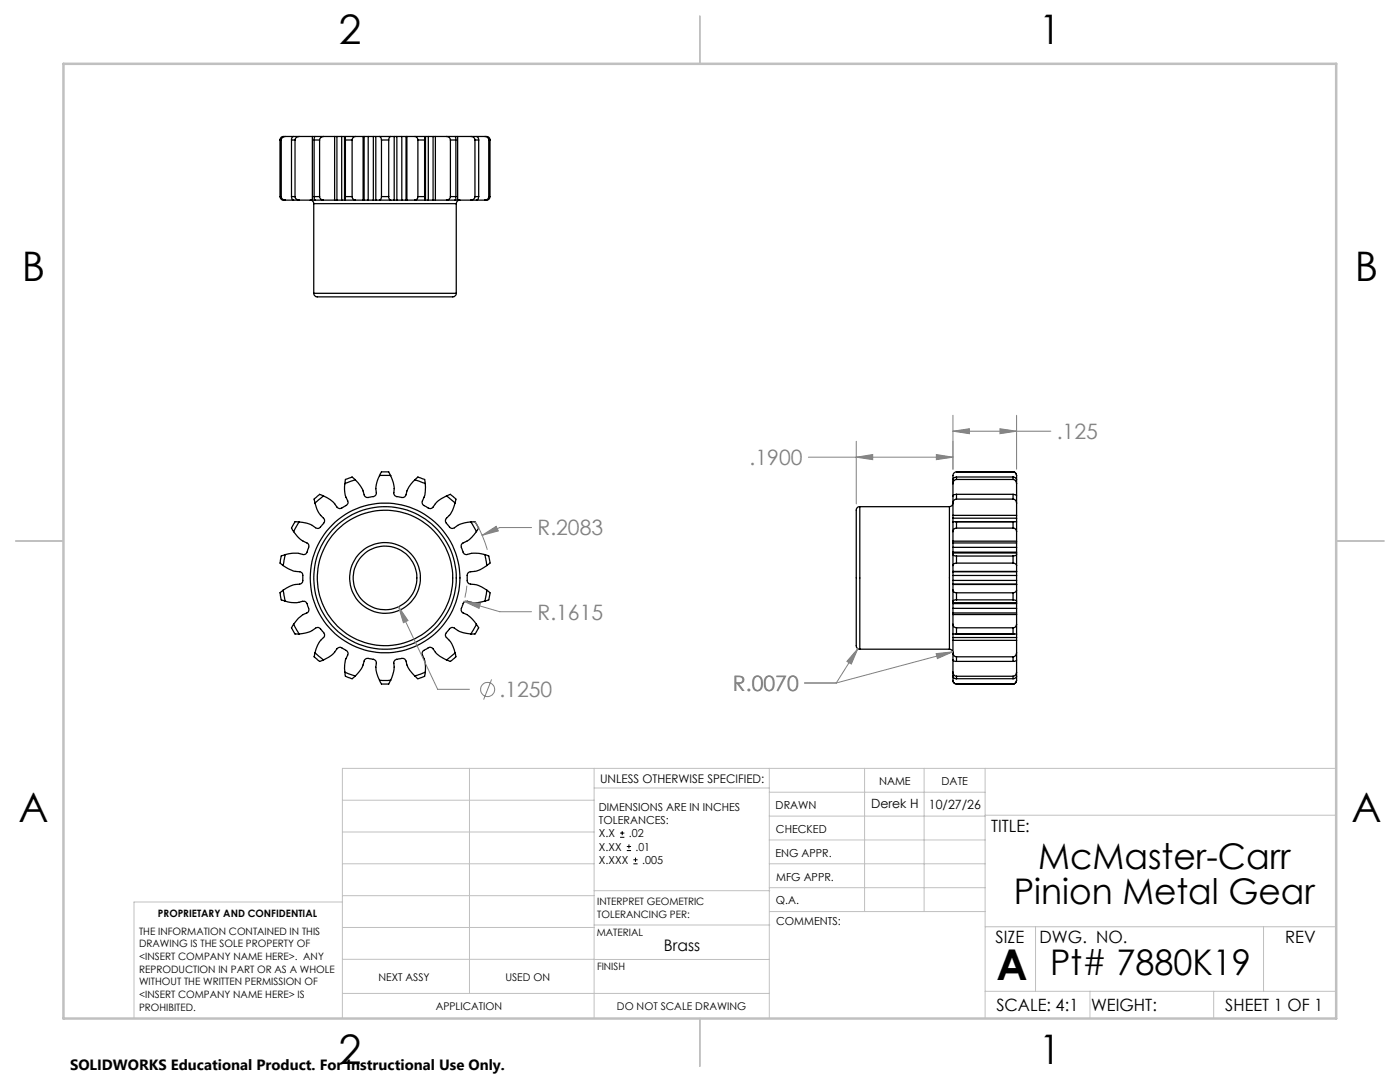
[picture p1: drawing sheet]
<svg xmlns="http://www.w3.org/2000/svg" width="279mm" height="216mm" viewBox="0 0 279 216" stroke-linecap="round" stroke-linejoin="round" font-family="sans-serif">
<g fill="none" stroke="#000" stroke-width=".25">
<path d="M55.9 27.9h.2M55.9 39.2a.84 .84 0 0 0 1 .7M55.9 39.2h.2M55.9 27.9v11.3M56.1 39.2l.3 .6 .5 .1M56.1 27.9v11.3M56.9 27.2a.79 .79 0 0 0-.8 .7M56.9 39.9h1.7M56.9 27.2h1.7M56.9 27.2h-.2a.72 .72 0 0 0-.8 .7M58.2 27.9h.7M58.2 39.2l.2 .7h.2"/>
<path d="M58.2 39.2h.7M58.2 27.9v11.3M58.6 27.2l-.3 .2-.1 .5M58.6 27.2h1.1M58.6 39.9h1.1M58.9 39.2l.1 .4 .7 .3M58.9 27.9v11.3M59.7 27.2a.79 .79 0 0 0-.8 .7M59.7 39.9h2.6M59.7 27.2h2.6M61.9 39.9a.72 .72 0 0 1 .7 .7M62.3 39.9h.6"/>
<path d="M62.3 27.2h.6M62.3 27.2v12.7M62.7 27.9h1.1M62.7 39.2h1.1M62.7 39.2l.2 .7M62.7 27.9v11.3M62.9 27.2l-.2 .7M62.9 27.2h1.7M62.9 39.9h1.7M63.8 39.2l.3 .6 .5 .1M63.8 27.9v11.3M64.6 27.2a.79 .79 0 0 0-.8 .7"/>
<path d="M64.6 39.9h2.2M64.6 27.2h2.2M66.8 39.9h.4M66.8 27.2h.4M66.8 27.2v12.7M67.2 39.9h1M67.2 27.2h1M67.2 27.2v12.7M68.2 39.9h.5M68.2 27.2h.5M68.2 27.2v12.7M68.8 27.2v12.7"/>
<path d="M68.9 27.9h1.4M68.9 39.2h1.4M68.9 39.2l-.1 .7h2.1M68.9 27.9v11.3M70.3 39.2l.1 .4 .5 .3M70.3 27.9v11.3M70.9 27.2a.73 .73 0 0 0-.6 .7M70.9 39.9h1.6M70.9 27.2h1.6M70.9 27.2h-2.1l.1 .7M72.5 27.2v12.7M72.5 39.9h.2"/>
<path d="M72.5 27.2h.2M72.7 39.9h.8M72.7 27.2h.8M72.7 27.2v12.7M73.5 39.9h1M73.5 27.2h1M73.5 27.2v12.7M74.5 27.2h.5v12.7h-.5M74.5 27.2v12.7M75 27.2h.7M75 39.9h.7M75.7 27.2l.4 .4v.3"/>
<path d="M75.7 27.2h2.3M75.7 39.9h2.3M76.1 27.9h1.5M76.1 39.2l-.1 .5-.3 .2M76.1 39.2h1.5M76.1 27.9v11.3M77.6 39.2l.1 .6 .3 .1M77.6 27.9v11.3M78 27.2l-.3 .3-.1 .4M78 27.2h.7M78 39.9h.7M78.7 39.9h.5"/>
<path d="M78.7 27.2h.5M78.7 27.2v12.7M79.2 39.9h1M79.2 27.2h1M79.2 27.2v12.7M80.2 39.9h.8M80.2 27.2h.8M80.2 27.2v12.7M81 39.9h.2M81 27.2h.2M81 27.2v12.7M81.2 39.9h1.6"/>
<path d="M81.2 27.2h1.6M81.2 27.2v12.7M82.8 27.2l.3 .2 .3 .5M82.8 27.2h2.1l-.2 .7M83.4 39.2v.1a.66 .66 0 0 1-.6 .6M83.4 39.2h1.3M83.4 27.9h1.3M83.4 27.9v11.3M84.7 39.2l.2 .7h-2.1M84.7 27.9v11.3M84.9 27.2v12.7M85 39.9h.5"/>
<path d="M85 27.2h.5M85.5 39.9h.9M85.5 27.2h.9M85.5 27.2v12.7M86.4 39.9h.5M86.4 27.2h.5M86.4 27.2v12.7M86.9 39.9h2.2M86.9 27.2h2.2M86.9 27.2v12.7M89.1 27.2a.71 .71 0 0 1 .8 .7M89.1 39.9h1.7"/>
<path d="M89.1 27.2h1.7M89.9 39.2v.1a.8 .8 0 0 1-.8 .6M89.9 39.2h1.1M89.9 27.9h1.1M89.9 27.9v11.3M90.8 27.2l.2 .7M90.8 39.9h.5M90.8 27.2h.5M91 39.2l-.2 .7M91 27.9v11.3M91.3 39.9h2.7M91.3 27.2h2.7"/>
<path d="M91.3 27.2v12.7M91.8 39.9a.72 .72 0 0 0-.7 .7M94 27.2a.72 .72 0 0 1 .8 .7M94 27.2h.4a.79 .79 0 0 1 1.1 .7M94.8 39.2v.1a.8 .8 0 0 1-.8 .6M94.8 39.2h.7M94.8 27.9h.7M94.8 27.9v11.3M95.1 39.9h1.7M95.1 27.2h1.7M95.5 39.2a.79 .79 0 0 1-1.1 .7h-.4M95.5 27.9v11.3"/>
<path d="M96.8 27.2a.71 .71 0 0 1 .7 .7M96.8 27.2h.2a.72 .72 0 0 1 .8 .7M97.5 39.2v.1a.73 .73 0 0 1-.7 .6M97.5 39.2h.3M97.5 27.9h.3M97.5 27.9v11.3M97.8 39.2a.86 .86 0 0 1-1 .7M97.8 27.9v11.3M62.6 58.5a.83 .83 0 0 0 1.2 .7h26.2a.78 .78 0 0 0 1.1-.7M62.6 40.6h28.5M62.6 58.5h28.5M62.6 40.6v17.9"/>
<path d="M91.1 40.6v17.9M64.6 99a.78 .78 0 0 0-1.3 .1l-.6 .5 .2 .8M64.6 99l-1.7 1.4M68.8 96.5a5.3 5.3 0 0 0 .7 3.7 2.21 2.21 0 0 1-1.7 1.3l-.3-.1a6 6 0 0 0-2.9-2.4M70.9 95.7l-.4-.3a.88 .88 0 0 0-1.1 .1l-.5 .2-.1 .8M70.9 95.7l-2.1 .8M75.7 94.9h2.3M75.7 94.9l.2-.3a.85 .85 0 0 1 1.1-.4h.6l.4 .7M75.7 94.9a5.7 5.7 0 0 0-.6 3.7 1.42 1.42 0 0 1-1.5 .6 .71 .71 0 0 1-.9-.5l-.5-1.2-1.3-1.8M78 94.9a5.5 5.5 0 0 1 .6 3.7 1.51 1.51 0 0 0 1.4 .6 .75 .75 0 0 0 1-.5 5.2 5.2 0 0 1 1.8-3M82.8 95.7l.6-.5 1.2 .4 .2 .1 .1 .8M82.8 95.7l2.1 .8"/>
<path d="M84.9 96.5a5.9 5.9 0 0 1-.7 3.7 1.88 1.88 0 0 0 1.4 1.2h.7a5.6 5.6 0 0 1 2.8-2.4M89.1 99l.8-.4 .4 .4a.88 .88 0 0 1 .6 1.1l-.1 .3M89.1 99l1.7 1.4M190.2 99v1.4M190.2 96.5v2.4M190.9 99.6h-.2a.71 .71 0 0 0-.5 .8M190.9 98.6v1M190.9 98.6l-.5 .1-.2 .3M190.9 95.7h-.2a.8 .8 0 0 0-.5 .8M190.9 95.2v.5M190.9 95.2a.94 .94 0 0 0-.7 1.2v.1M190.9 94.2l-.4 .1-.3 .4v1"/>
<path d="M190.9 94.2h.1M190.9 94.2h11.3M190.9 99.6h11.3M190.9 98.6h11.3M190.9 95.7h11.3M190.9 95.2h11.3M202.2 94.2a.72 .72 0 0 1 .7 .7M202.2 99.6a.8 .8 0 0 1 .7 .8M202.2 98.6v1M202.2 98.6l.5 .1 .2 .3M202.2 95.7a.8 .8 0 0 1 .7 .8M202.2 95.2v.5"/>
<path d="M202.2 95.2a1.02 1.02 0 0 1 .7 1.3M202.2 94.2a.72 .72 0 0 1 .7 .7v.8M202.2 94.2h.1M202.9 99v1.4M202.9 96.5v2.4M56.5 117.8l-.4 .3a1.04 1.04 0 0 0 0 1.2v.4l.8 .2M56.5 117.8l.4 2.1M56.5 112.9a5.5 5.5 0 0 0 3.5 1.3 1.6 1.6 0 0 1 .4 1.5 .69 .69 0 0 1-.6 .9l-1.3 .1-2 1.1M56.9 110.7l-.4 2.2M56.9 110.7l-.5 .1a.99 .99 0 0 0-.4 1.2l-.1 .4 .6 .5M56.9 119.9a5.9 5.9 0 0 0 3.8 .1 1.93 1.93 0 0 1 .9 1.5v.6a6.5 6.5 0 0 0-3 2.5M58.6 106.1a5.7 5.7 0 0 0 2.9 2.4 1.63 1.63 0 0 1-.2 1.6 .71 .71 0 0 1-.9 .5l-1-.2h-1l-1.5 .3"/>
<path d="M59.7 104.1l-1.1 2M59.7 104.1h-.5a.91 .91 0 0 0-.8 .8l-.2 .5 .4 .7M62.9 100.4a5.9 5.9 0 0 0 1.8 3.2 2.18 2.18 0 0 1-1.1 1.8h-.2a7.3 7.3 0 0 0-3.7-1.3M90.8 100.4a5.8 5.8 0 0 1-1.8 3.2 1.88 1.88 0 0 0 .8 1.7l.5 .1a7.3 7.3 0 0 1 3.7-1.3M94 104.1l1.1 2M94 104.1h.8l.2 .3 .5 1-.4 .7M95.1 106.1a5.8 5.8 0 0 1-2.9 2.4 2.03 2.03 0 0 0 .3 1.8l.5 .4a6 6 0 0 1 3.8 0M96.8 110.7a1.1 1.1 0 0 1 1 1.3v.4l-.6 .5M96.8 110.7l.4 2.2M96.8 119.9a5.6 5.6 0 0 1-3.8 .1 1.5 1.5 0 0 0-.9 1.3 .75 .75 0 0 0 .3 1 5.3 5.3 0 0 1 2.7 2.3M97.2 117.8l-.4 2.1M97.2 117.8a1.03 1.03 0 0 1 .4 1.5l-.1 .4-.7 .2"/>
<path d="M97.2 112.9a5.6 5.6 0 0 1-3.6 1.3 2.06 2.06 0 0 0-.4 1.8l.3 .4a7.9 7.9 0 0 1 3.7 1.4M171.6 101.1a.87 .87 0 0 0-.7 1.2v26.4a.72 .72 0 0 0 .7 .8M171.6 101.1v28.4M171.6 101.1h17.9M189.5 101.1v28.4M190.2 100.4a.72 .72 0 0 1-.7 .7M190.2 112.9v1.1M190.2 117.8a.62 .62 0 0 0 .7 .5M190.2 116.6v1.2M190.2 117.8v2.1M190.2 110.7v2.2M190.2 110.7l.2 .2h.5"/>
<path d="M190.2 119.9v.4h12.7v-.4M190.2 110.4v.3M190.2 106.1v1.9M190.2 104.1h.7v1.3M190.2 104.1v2M190.2 114.1v.7M190.2 115.8v.8M190.2 110.2v.1M190.2 114.8v1M190.2 108.3v.9M190.2 109.2v1M190.2 100.4v2.4"/>
<path d="M190.2 103.4v.7M190.2 110.3h12.7M190.2 114h12.7M190.2 116.6h12.7M190.2 108h12.7M190.2 102.8v.6M190.2 108v.3M190.2 114v.1M190.2 116.6h.1M190.2 114.1h12.7M190.2 114.8h12.7M190.2 115.8h12.7"/>
<path d="M190.2 110.2h12.7M190.2 108.3h12.7M190.2 109.2h12.7M190.2 102.8h12.7M190.2 103.4h12.7M190.7 104.1h11.7M190.9 112.4l-.6 .1-.1 .4M190.9 118.3v1.4M190.9 119.7l-.7 .2M190.9 110.9v1.5M190.9 105.4h-.2a.62 .62 0 0 0-.5 .7M190.9 112.4h11.3"/>
<path d="M190.9 118.3h11.3M190.9 119.7h11.3M190.9 110.9h11.3M190.9 105.4h11.3M202.2 112.4l.4 .1 .3 .4M202.2 110.9v1.5M202.2 118.3v1.4M202.2 119.7l.7 .2M202.2 105.4a.72 .72 0 0 1 .7 .7M202.9 112.9v1.1M202.9 110.7v2.2M202.9 110.7l-.7 .2"/>
<path d="M202.9 116.6v1.2M202.9 117.8l-.3 .4-.4 .1M202.9 117.8v2.1M202.9 110.4v.3M202.9 106.1v1.9M202.9 104.1h-.7v1.3M202.9 104.1v2M202.9 114.1v.7M202.9 115.8v.8M202.9 110.2v.1M202.9 114.8v1M202.9 108.3v.9"/>
<path d="M202.9 109.2v1M202.9 100.4v2.4M202.9 103.4v.7M202.9 102.8v.6M202.9 108v.3M202.9 114v.1M202.9 116.6h.1M58.6 124.6l-.3 .4a.84 .84 0 0 0 .3 1l.3 .5h.8M58.6 124.6l1.1 1.9M59.7 126.5a5.7 5.7 0 0 0 3.5-1.3 1.72 1.72 0 0 1 1.4 1.1 .68 .68 0 0 1 0 .9l-.9 1-.8 2M62.9 130.2l1.7 1.5M62.9 130.2l-.2 .9 .4 .3a.94 .94 0 0 0 1.5 .3"/>
<path d="M64.6 131.7a6 6 0 0 0 2.9-2.4 1.43 1.43 0 0 1 1.5 .4 .77 .77 0 0 1 .4 1l-.5 1-.1 1.7v.7M68.8 134.1l2.1 .8M68.8 134.1l.1 .6a1.13 1.13 0 0 0 1.1 .6l.3 .1 .6-.5M70.9 134.9a5.6 5.6 0 0 0 1.9-3.2 1.46 1.46 0 0 1 1.6-.1 .72 .72 0 0 1 .7 .7l-.1 1.4 .7 2M75.7 135.7h2.3M75.7 135.7a.76 .76 0 0 0 1.1 .8h.8l.4-.8M82.8 134.9a6 6 0 0 1-1.9-3.2 1.46 1.46 0 0 0-1.6-.1 .68 .68 0 0 0-.7 .7v1.7l-.6 1.7M84.9 134.1l-2.1 .8M84.9 134.1a1.05 1.05 0 0 1-1.2 1.2l-.3 .1-.6-.5M89.1 131.7a5.6 5.6 0 0 1-2.8-2.4 1.47 1.47 0 0 0-1.6 .4 .72 .72 0 0 0-.4 1l.5 1.6 .1 1.8M90.8 130.2a1.07 1.07 0 0 1-.6 1.6l-.3 .2-.8-.3M90.8 130.2l-1.7 1.5"/>
<path d="M94 126.5a5.8 5.8 0 0 1-3.5-1.3 1.8 1.8 0 0 0-1.5 1.2v.6a5.6 5.6 0 0 1 1.8 3.2M95.1 124.6l-1.1 1.9M95.1 124.6l.4 .7-.3 .4a.84 .84 0 0 1-.9 .8h-.3M171.6 129.5h17.9M189.5 129.5a.72 .72 0 0 1 .7 .7M190.2 135.8a.72 .72 0 0 0 .7 .7M190.2 124.6a.67 .67 0 0 0 .7 .7M190.2 122.6v2M190.2 124.6v1.9M190.2 120.3v.1M190.2 121.4v.9M190.2 120.4v1"/>
<path d="M190.2 130.2a.73 .73 0 0 0 .7 .9M190.2 127.8v2.4M190.2 130.2v1a.57 .57 0 0 0 0 .6 .57 .57 0 0 0 .7 .2M190.2 126.5v.7M190.2 134.1a.73 .73 0 0 0 .7 .8M190.2 131.7v2.4M190.2 134.1v.4a.71 .71 0 0 0 .7 .9M190.2 134.9v.3a1.01 1.01 0 0 0 .4 1.2l.3 .1M190.2 122.6h12.7M190.2 122.3v.3M190.2 127.2v.6M190.2 120.4h12.7"/>
<path d="M190.2 122.3h12.7M190.2 121.4h12.7M190.2 127.8h12.7M190.2 127.2h12.7M190.6 126.5h11.8M190.9 125.3v1.2h-.7M190.9 131.1v.9M190.9 134.9v.5M190.9 136.5h.1M190.9 136.5h11.3M190.9 125.3h11.3M190.9 131.1h11.3"/>
<path d="M190.9 132h11.3M190.9 134.9h11.3M190.9 135.4h11.3M202.2 125.3v1.2h.7M202.2 131.1v.9M202.2 134.9v.5M202.2 136.5h.1M202.9 135.8a.72 .72 0 0 1-.7 .7M202.9 124.6l-.3 .6-.4 .1M202.9 122.6v2M202.9 124.6v1.9M202.9 120.3v.1"/>
<path d="M202.9 121.4v.9M202.9 120.4v1M202.9 130.2l-.2 .6-.5 .3M202.9 127.8v2.4M202.9 130.2v1a.57 .57 0 0 1-.1 .6 .57 .57 0 0 1-.6 .2M202.9 126.5v.7M202.9 134.1l-.2 .6-.5 .2M202.9 131.7v2.4M202.9 134.1v.3a.76 .76 0 0 1-.7 1M202.9 134.9v.3a1.11 1.11 0 0 1-.5 1.3h-.2M202.9 122.3v.3M202.9 127.2v.6"/>
<circle cx="76.8" cy="115.3" r="7.1"/>
<circle cx="76.8" cy="115.3" r="13.5"/>
<circle cx="76.8" cy="115.3" r="6.4"/>
<circle cx="76.8" cy="115.3" r="14.2"/>
<circle cx="76.9" cy="115.3" r="14.9"/>
</g>
<g fill="none" stroke="#808080" stroke-width=".2">
<path d="M79.6 121.1l1.8 2.7-.9 .4zM79.6 121.1l7.7 16.4h6.4M98.1 135.6l-1.6 4"/>
<circle cx="97.3" cy="137.6" r="1.42"/>
</g>
<g fill="none" stroke="#c0c0c0" stroke-width=".2">
<path d="M68.3 159.7h50.3M93.7 153.3v44.9M118.6 153.3v49.9M118.6 157.2h34.9M153.5 153.3v49.9M153.5 158.1h43.1M172.5 153.3v28.6M184.4 153.3v28.6M196.6 153.3v49.9M266.7 153.3h-198.4v49.9M68.3 178.7h50.3M68.3 172.4h50.3"/>
<path d="M68.3 166h50.3M68.3 180h-41.6v23.2M118.6 177.7h35M153.5 167.6h43.1M153.5 162.8h43.1M153.5 172.4h43.1M153.5 177.1h43.1M196.6 162.7h70.1M68.3 198.2h85.2M68.3 191.4l85.2 .1M68.3 185.1h50.3M118.6 184.6h35"/>
<path d="M153.6 181.9h43M196.6 197.8h70.1M196.6 184.9h70.1M206.7 184.9v12.9M217.5 197.8v5.4M242.2 197.8v5.4M252.2 184.9v12.9"/>
</g>
<path d="M139.7 3.2v9.5M3.1 107.9h9.6M266.7 107.9h9.5M139.7 203.2v9.6" fill="none" stroke="#c0c0c0" stroke-width=".25"/>
<path d="M12.7 12.7h254v190.5h-254z" fill="none" stroke="#c0c0c0" stroke-width=".5"/>
<path d="M79.6 121.1l1.8 2.7-.9 .4z" fill="#808080"/>
<path d="M94.8 104a22.5 22.5 0 0 1 2.5 5.7M96.2 106.8l2.8-1.8 .4 .9zM106.1 105.3h-6.4l-3.5 1.5" fill="none" stroke="#808080" stroke-width=".2"/>
<path d="M96.2 106.8l2.8-1.8 .4 .9z" fill="#808080"/>
<path d="M92.6 120l3.3 .4-.3 1zM92.6 120l7.1 2.1h6.4M93.2 116.9l-.4 2.3" fill="none" stroke="#808080" stroke-width=".2"/>
<path d="M92.6 120l3.3 .4-.3 1z" fill="#808080"/>
<path d="M190.2 86l3.3-.5v1zM190.2 82.9v10.7M190.2 86h19.5M202.9 82.9v10.7" fill="none" stroke="#808080" stroke-width=".2"/>
<path d="M190.2 86l3.3-.5v1z" fill="#808080"/>
<path d="M199.6 85.5l3.3 .5-3.3 .5z" fill="none" stroke="#808080" stroke-width=".2"/>
<path d="M199.6 85.5l3.3 .5-3.3 .5z" fill="#808080"/>
<path d="M171.2 129.4l-1.3 3.1-.9-.5zM171.2 129.4l-4.3 6.9h-6.4" fill="none" stroke="#808080" stroke-width=".2"/>
<path d="M171.2 129.4l-1.3 3.1-.9-.5z" fill="#808080"/>
<path d="M161.3 91.2h28.9M170.9 91.2l3.3-.5v1zM170.9 88.1v12.4M190.2 88.1v5.5" fill="none" stroke="#808080" stroke-width=".2"/>
<path d="M170.9 91.2l3.3-.5v1z" fill="#808080"/>
<path d="M186.9 90.7l3.3 .5-3.3 .5z" fill="none" stroke="#808080" stroke-width=".2"/>
<path d="M186.9 90.7l3.3 .5-3.3 .5z" fill="#808080"/>
<path d="M186.8 130.4l3.3-.3-3 1.3zM190.1 130.1l-23.2 6.2h-6.4" fill="none" stroke="#808080" stroke-width=".2"/>
<path d="M186.8 130.4l3.3-.3-3 1.3z" fill="#808080"/>
<path d="M123.8 167.1h.8M123.8 166.2h.8M124.2 165.8v.9M125.1 169.7h.8M125.1 168.9h.8M125.5 168.5v.8M126.4 172.4h.8M126.4 171.6h.8M126.8 171.1v.9" fill="none" stroke="#000" stroke-width=".2"/>
<text font-size="8.5" x="198.9" y="195.5">A</text>
<g font-size="8.1">
<text x="67.6" y="8.9">2</text>
<text x="207.3" y="8.9">1</text>
<text x="4.4" y="56.1">B</text>
<text x="270.4" y="56.1">B</text>
<text x="3.7" y="164.1">A</text>
<text x="269.7" y="164.1">A</text>
<text x="67.6" y="212.4">2</text>
<text x="207.3" y="212.4">1</text>
</g>
<g font-size="7.1">
<text x="207.2" y="173.4">McMaster-Carr</text>
<text x="202.3" y="180.5">Pinion Metal Gear</text>
<text x="209.6" y="194.6">Pt# 7880K19</text>
</g>
<g font-size="4.2" fill="#808080">
<text x="210.9" y="87.6">.125</text>
<text x="149.6" y="92.8">.1900</text>
<text x="107.3" y="106.8">R.2083</text>
<text x="107.3" y="123.7">R.1615</text>
<text x="146.3" y="137.9">R.0070</text>
<text x="99.7" y="139.1">.1250</text>
</g>
<g font-size="3.4">
<text x="197.8" y="166">TITLE:</text>
<text x="198.7" y="188.1">SIZE</text>
<text x="207.5" y="188.1">DWG. NO.</text>
<text x="256.5" y="188.2">REV</text>
<text x="198.8" y="201.7">SCALE: 4:1</text>
<text x="217.7" y="201.8">WEIGHT:</text>
<text x="244.5" y="201.7">SHEET 1 OF 1</text>
</g>
<text font-size="3.2" x="132.5" y="189.8">Brass</text>
<text font-size="3" x="14" y="213.5">SOLIDWORKS Educational Product. For Instructional Use Only.</text>
<g font-size="2.5">
<text x="173.8" y="161.3">Derek H</text>
<text x="185.4" y="161.4">10/27/26</text>
</g>
<text font-size="2.4" x="119.8" y="156.2">UNLESS OTHERWISE SPECIFIED:</text>
<g font-size="2.2">
<text x="119.5" y="161.8">DIMENSIONS ARE IN INCHES</text>
<text x="154.8" y="161.4">DRAWN</text>
<text x="175.4" y="156.6">NAME</text>
<text x="187.9" y="156.7">DATE</text>
<text x="119.5" y="164.4">TOLERANCES:</text>
<text x="119.5" y="167.1">X.X</text>
<text x="125.5" y="167.1">.02</text>
<text x="154.9" y="166.3">CHECKED</text>
<text x="119.5" y="169.7">X.XX</text>
<text x="119.5" y="172.4">X.XXX</text>
<text x="126.8" y="169.7">.01</text>
<text x="128.2" y="172.4">.005</text>
<text x="154.8" y="170.9">ENG APPR.</text>
<text x="154.9" y="175.7">MFG APPR.</text>
<text x="154.9" y="180.4">Q.A.</text>
<text x="154.9" y="184.6">COMMENTS:</text>
</g>
<g font-size="2.1">
<text x="75.5" y="195.7">NEXT ASSY</text>
<text x="100.9" y="195.7">USED ON</text>
<text x="86.9" y="201.5">APPLICATION</text>
<text x="123.1" y="201.6">DO NOT SCALE DRAWING</text>
</g>
<g font-size="2">
<text x="31.5" y="182.9">PROPRIETARY AND CONFIDENTIAL</text>
<text x="119.2" y="180.6">INTERPRET GEOMETRIC</text>
<text x="119.2" y="183.1">TOLERANCING PER:</text>
<text x="27.8" y="186.5">THE INFORMATION CONTAINED IN THIS</text>
<text x="27.8" y="189">DRAWING IS THE SOLE PROPERTY OF</text>
<text x="27.8" y="191.6">&lt;INSERT COMPANY NAME HERE&gt;. ANY</text>
<text x="119.1" y="186.7">MATERIAL</text>
<text x="27.8" y="194.1">REPRODUCTION IN PART OR AS A WHOLE</text>
<text x="27.8" y="196.6">WITHOUT THE WRITTEN PERMISSION OF</text>
<text x="119.1" y="193.5">FINISH</text>
<text x="27.8" y="199.1">&lt;INSERT COMPANY NAME HERE&gt; IS</text>
<text x="27.8" y="201.7">PROHIBITED.</text>
</g>
</svg>
